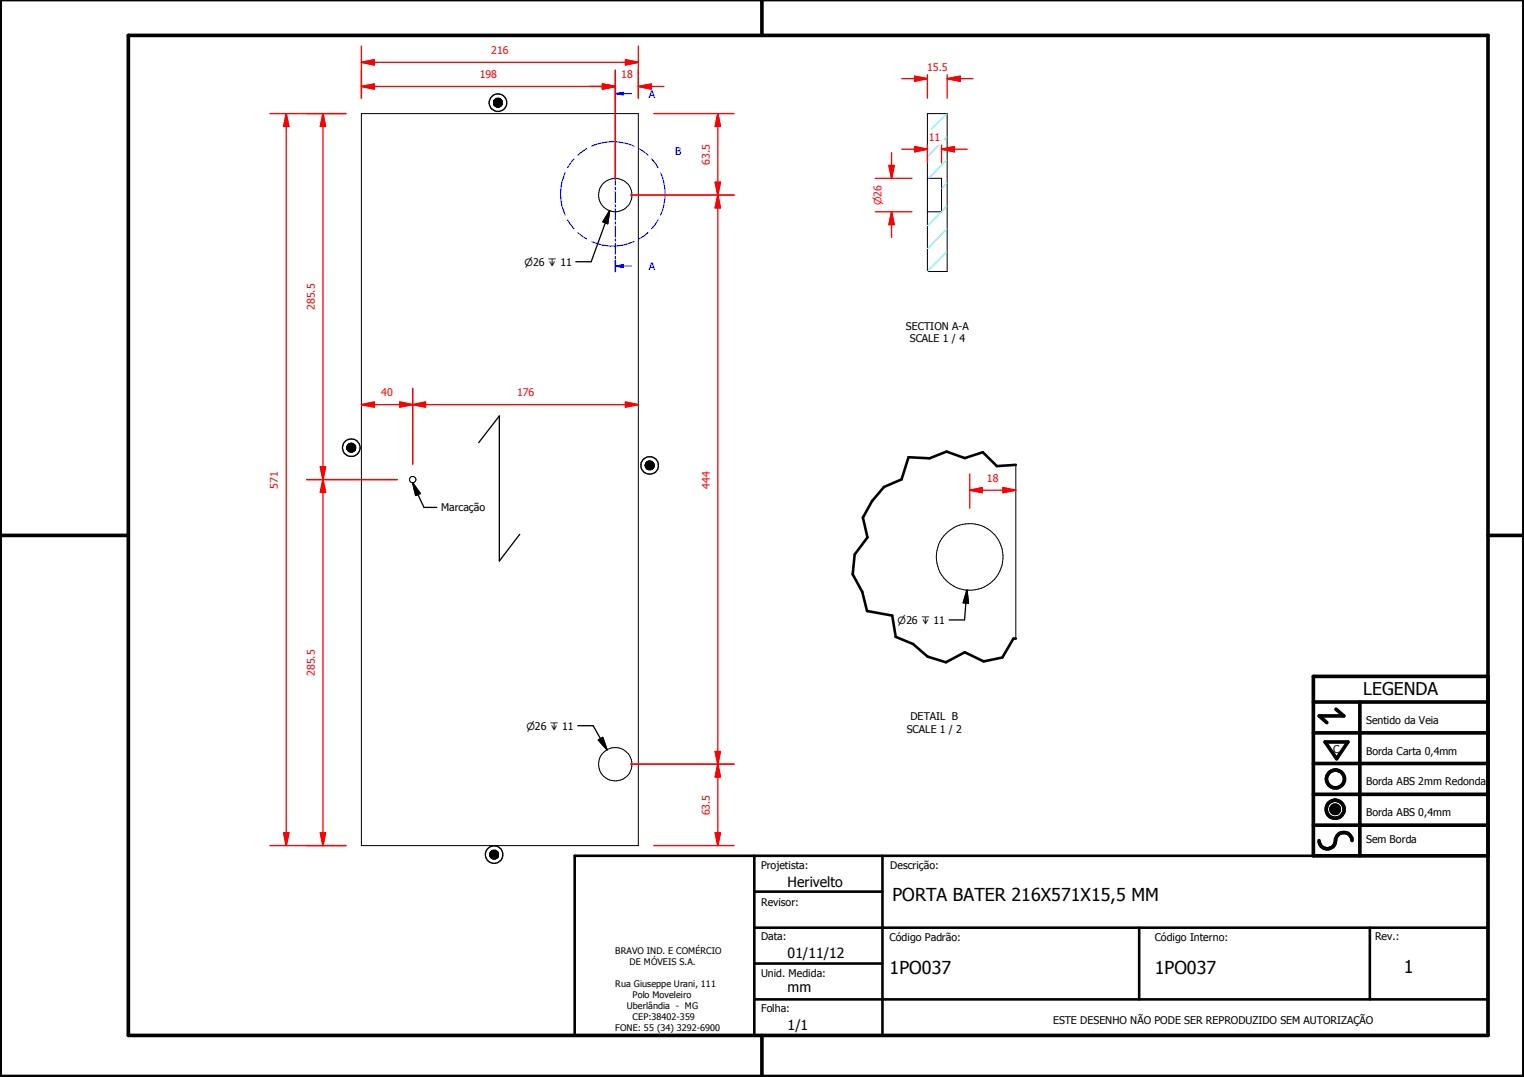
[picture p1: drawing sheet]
<svg xmlns="http://www.w3.org/2000/svg" width="297mm" height="210mm" viewBox="0 0 297 210" stroke-linecap="round" stroke-linejoin="round" font-family="sans-serif">
<g fill="none" stroke="#000" stroke-width=".19">
<path d="M96.2 19.8l.1-.1-.1 .6zM96.2 19.8v.5zM96.2 19.8v.4zM96.2 19.9v.3zM96.2 19.9v.2zM96.3 19.6v.8zM96.3 19.7v.7zM96.3 19.5l.1-.1-.1 1.1zM96.3 19.5v1zM96.3 19.5v.9zM96.4 19.4v1.2zM96.5 19.4v1.3z"/>
<path d="M96.5 19.4l-.1 1.2zM96.6 19.3v1.4zM96.6 19.3h.1l-.1 1.4zM96.7 19.3v1.5zM96.7 19.3v1.5l-.1-.1zM96.8 19.2v1.6zM96.9 19.2h.1l-.1 1.6zM96.9 19.2l-.1 1.6zM97 19.2v1.7zM97 19.2v1.7l-.1-.1zM97.1 19.2l-.1 1.7zM97.1 19.2v1.7z"/>
<path d="M97.2 19.2l-.1 1.7zM97.2 19.2v1.7zM97.2 19.2v1.6zM97.3 19.2l-.1 1.6zM97.3 19.2v1.6zM97.4 19.3l-.1 1.5zM97.4 19.3v1.5zM97.5 19.3l-.1 1.5zM97.5 19.3v1.4zM97.6 19.3l-.1 1.4zM97.6 19.3v1.4zM97.6 19.4v1.3z"/>
<path d="M97.7 19.4l-.1 1.3zM97.7 19.4v1.2zM97.7 19.5v1.1zM97.7 19.5v1zM97.8 19.6l-.1 .9zM97.8 19.6v.8zM97.8 19.7v.7zM97.9 19.8l-.1 .6zM97.9 19.8v.5zM97.9 19.9v.4zM97.9 19.9v.3zM97.9 19.9v.2z"/>
<path d="M70.4 22.1h54v142.7h-54zM180.8 34.8h2.7v6.5h-2.7M180.8 22.1h3.8v30.8h-3.8zM67.6 87v.5zM67.6 87v.4zM67.6 87.1v.3zM67.6 87.2v.2zM67.7 86.9v.7zM67.7 86.9l-.1 .6zM67.7 86.8v.9zM67.7 86.8v.8zM67.8 86.7v1.1z"/>
<path d="M67.8 86.7l-.1 1zM67.9 86.7v1.1zM67.9 86.6v1.3zM67.9 86.6v1.2zM68 86.6v1.3zM68 86.5v1.5zM68.1 86.5v1.5zM68.1 86.5l-.1 1.5zM68.2 86.4v1.7zM68.3 86.4v1.7zM68.4 86.4h.1l-.1 1.7zM68.4 86.4l-.1 1.7z"/>
<path d="M68.5 86.4v1.7h-.1zM68.5 86.4v1.7zM68.5 86.4h.2l-.2 1.7zM68.7 86.4v1.7h-.2zM68.7 86.4v1.7zM68.8 86.5l-.1 1.6zM68.8 86.5v1.5zM68.9 86.5l-.1 1.5zM68.9 86.5v1.5zM69 86.6l-.1 1.4zM69 86.6v1.3zM69.1 86.7l-.1 1.2z"/>
<path d="M69.1 86.7v1.1zM69.2 86.7l-.1 1.1zM69.2 86.7v1.1zM69.2 86.8v1zM69.2 86.8v.9zM69.3 86.9l-.1 .8zM69.3 86.9v.7zM69.3 87v.6zM69.3 87v.5zM69.3 87.1v.4zM69.3 87.1v.3zM69.3 87.2v.2z"/>
<path d="M125.8 90.6v.2zM125.8 90.5v.5zM125.8 90.5v.4zM125.8 90.6v.3zM125.9 90.3v.8zM125.9 90.3l-.1 .7zM125.9 90.2v1zM125.9 90.2v.9zM126 90.2v1.1zM126.1 90.1v1.3zM126.1 90.1l-.1 1.2zM126.1 90v1.4z"/>
<path d="M126.2 90v1.4zM126.2 90l-.1 1.4zM126.3 89.9v1.6zM126.4 89.9v1.6zM126.5 89.9v1.6zM126.5 89.9l-.1 1.6zM126.6 89.9l-.1 1.6zM126.6 89.9v1.6zM126.7 89.9l-.1 1.6zM126.7 89.9v1.6zM126.8 89.9l-.1 1.6zM126.8 89.9h.1l-.1 1.6z"/>
<path d="M126.9 89.9v1.6h-.1zM126.9 89.9v1.6zM127 89.9l-.1 1.6zM127 89.9v1.6zM127 90v1.5zM127 90v1.4zM127.1 90l-.1 1.4zM127.1 90v1.4zM127.2 90.1l-.1 1.3zM127.2 90.1v1.3zM127.3 90.2l-.1 1.2zM127.3 90.2v1.1z"/>
<path d="M127.3 90.2v1zM127.3 90.3v.9zM127.3 90.3v.8zM127.4 90.3l-.1 .8zM127.4 90.3v.8zM127.4 90.5v.6zM127.4 90.5v.5zM127.5 90.6l-.1 .4zM127.5 90.6v.3zM127.5 90.6v.2zM198 90.6v33.9M259.4 157.6l1.6 .1z"/>
<path d="M259.4 157.7l1.6 .1zM259.4 157.8l1.6 .1zM259.4 157.9h1.6v.1zM259.4 157.9l1.6 .1h-1.5zM259.4 157.6h1.6zM259.5 158h1.5zM259.5 158l1.4 .1zM259.5 157.5l1.5 .1zM259.5 158.1h1.4zM259.5 157.4l1.5 .1zM259.5 158.1l1.4 .1zM259.5 157.3l1.4 .1z"/>
<path d="M259.6 158.2h1.3zM259.6 158.2h1.2zM259.6 157.2l1.3 .1zM259.6 158.2l1.2 .1zM259.6 157.2h1.3zM259.7 158.3h1.1zM259.7 158.3l1 .1zM259.7 157.1l1.1 .1zM259.7 157.1h1.1zM259.8 158.4h.9zM259.8 158.4h.8zM259.8 157.1h1z"/>
<path d="M259.8 157.1h.9zM259.8 158.4l.8 .1zM259.8 157l.9 .1zM259.8 157h.8zM259.9 158.5h.7zM259.9 158.5h.6zM259.9 157h.7zM260 158.5h.5zM260 158.5h.4zM260 157h.6zM260.1 158.5h.3zM260.1 158.5h.2z"/>
<path d="M260.1 156.9l.4 .1zM260.1 156.9h.3zM260.1 156.9h.2zM95.5 166.4v.4zM95.5 166.4v.3zM95.5 166.5v.2zM95.5 166.3v.5zM95.5 166.2v.7zM95.6 166.1v.9zM95.6 166.1l-.1 .8zM95.7 166v1.1zM95.7 166l-.1 1z"/>
<path d="M95.8 165.9v1.3zM95.8 165.9v1.4zM95.9 165.8v1.5zM96 165.8l.1-.1-.1 1.6zM96 165.8l-.1 1.5zM96.1 165.7v1.7zM96.2 165.7v1.7zM96.2 165.7l-.1 1.7zM96.3 165.7l-.1 1.7zM96.3 165.7v1.7zM96.4 165.7l-.1 1.7zM96.4 165.7v1.7z"/>
<path d="M96.5 165.7l-.1 1.7zM96.5 165.7v1.7zM96.6 165.7l-.1 1.7zM96.6 165.7v1.7zM96.6 165.8v1.6zM96.6 165.8v1.5zM96.7 165.8l-.1 1.5zM96.7 165.8v1.5zM96.8 165.9l-.1 1.4zM96.8 165.9v1.4zM96.9 165.9l-.1 1.4zM96.9 165.9v1.3z"/>
<path d="M96.9 166v1.2zM96.9 166v1.1zM97 166.1l-.1 1zM97 166.1v.9zM97.1 166.1l-.1 .9zM97.1 166.1v.9zM97.1 166.2v.8zM97.1 166.2v.7zM97.1 166.3v.6zM97.1 166.3v.5zM97.1 166.4v.4zM97.2 166.5l-.1 .3z"/>
<path d="M97.2 166.5v.2z"/>
<circle cx="119.9" cy="38" r="3.3"/>
<circle cx="80.4" cy="93.5" r=".63"/>
<circle cx="189" cy="108.6" r="6.5"/>
<circle cx="119.9" cy="148.9" r="3.3"/>
</g>
<path d="M198 90.6l-3.7 .2-2.7-2.7-3.6 1.2-3.5-1.3-3.3 1.3-4.1-.2-1.4 4.3-3.4 1.5-2.3 2.8-1.8 3.2 .9 3.8-2.5 3.4-.4 3.8 1.9 3.5 .9 3.7 4.9 .9 .7 4.1 3.4 1.4 2.8 2.5 3.6 1.1 3.6-2 3.7 1.8 3.7-.8 2.1-3.6h.5M112 166.8h178v35h-178zM147 173.8h25M147 166.8v35M172 166.8v35M147 194.8h143M147 180.8h143M147 187.8h25M222 180.8v14M267 180.8v14" fill="none" stroke="#000" stroke-width=".51"/>
<g fill="#000">
<path d="M97 19.2v1.7zM97.1 19.2l-.1 1.7zM97.1 19.2v1.7zM97.2 19.2l-.1 1.7zM97.2 19.2v1.7zM97.2 19.2v1.6zM97.3 19.2l-.1 1.6zM97.3 19.2v1.6zM97.4 19.3l-.1 1.5zM97.4 19.3v1.5zM97.5 19.3l-.1 1.5zM97.5 19.3v1.4z"/>
<path d="M97.6 19.3l-.1 1.4zM97.6 19.3v1.4zM97.6 19.4v1.3zM97.7 19.4l-.1 1.3zM97.7 19.4v1.2zM97.7 19.5v1.1zM97.7 19.5v1zM97.8 19.6l-.1 .9zM97.8 19.6v.8zM97.8 19.7v.7zM97.9 19.8l-.1 .6zM97.9 19.8v.5z"/>
<path d="M97.9 19.9v.4zM97.9 19.9v.3zM97.9 19.9v.2zM96.2 19.8l.1-.1-.1 .6zM96.2 19.8v.5zM96.2 19.8v.4zM96.2 19.9v.3zM96.2 19.9v.2zM96.3 19.5v.9zM96.3 19.6v.8zM96.3 19.7v.7zM96.3 19.5l.1-.1-.1 1.1z"/>
<path d="M96.3 19.5v1zM96.5 19.4l-.1 1.2zM96.4 19.4v1.2zM96.5 19.4v1.3zM96.6 19.3v1.4zM96.6 19.3h.1l-.1 1.4zM96.7 19.3v1.5zM96.7 19.3v1.5l-.1-.1zM96.9 19.2l-.1 1.6zM96.8 19.2v1.6zM96.9 19.2h.1l-.1 1.6zM97 19.2v1.7l-.1-.1z"/>
<path d="M67.7 86.9l-.1 .6zM67.6 87v.5zM67.6 87v.4zM67.6 87.1v.3zM67.6 87.2v.2zM67.7 86.8v.8zM67.7 86.9v.7zM67.8 86.7l-.1 1zM67.7 86.8v.9zM67.8 86.7v1.1zM67.9 86.6v1.2zM67.9 86.7v1.1z"/>
<path d="M67.9 86.6v1.3zM68 86.6v1.3zM68 86.5v1.5zM68.1 86.5v1.5zM68.1 86.5l-.1 1.5zM68.2 86.4v1.7zM68.3 86.4v1.7zM68.4 86.4h.1l-.1 1.7zM68.4 86.4l-.1 1.7zM68.5 86.4v1.7h-.1zM68.5 86.4v1.7zM68.5 86.4h.2l-.2 1.7z"/>
<path d="M68.7 86.4v1.7h-.2zM68.7 86.4v1.7zM68.8 86.5l-.1 1.6zM68.8 86.5v1.5zM68.9 86.5l-.1 1.5zM68.9 86.5v1.5zM69 86.6l-.1 1.4zM69 86.6v1.3zM69.1 86.7l-.1 1.2zM69.1 86.7v1.1zM69.2 86.7l-.1 1.1zM69.2 86.7v1.1z"/>
<path d="M69.2 86.8v1zM69.2 86.8v.9zM69.3 86.9l-.1 .8zM69.3 86.9v.7zM69.3 87v.6zM69.3 87v.5zM69.3 87.1v.4zM69.3 87.1v.3zM69.3 87.2v.2zM125.8 90.6v.2zM125.9 90.3l-.1 .7zM125.8 90.5v.5z"/>
<path d="M125.8 90.5v.4zM125.8 90.6v.3zM125.9 90.3v.8zM125.9 90.2v.9zM125.9 90.2v1zM126.1 90.1l-.1 1.2zM126 90.2v1.1zM126.1 90.1v1.3zM126.2 90l-.1 1.4zM126.1 90v1.4zM126.2 90v1.4zM126.3 89.9v1.6z"/>
<path d="M126.4 89.9v1.6zM126.5 89.9v1.6zM126.5 89.9l-.1 1.6zM126.6 89.9l-.1 1.6zM126.6 89.9v1.6zM126.7 89.9l-.1 1.6zM126.7 89.9v1.6zM126.8 89.9l-.1 1.6zM126.8 89.9h.1l-.1 1.6zM126.9 89.9v1.6h-.1zM126.9 89.9v1.6zM127 89.9l-.1 1.6z"/>
<path d="M127 89.9v1.6zM127 90v1.5zM127 90v1.4zM127.1 90l-.1 1.4zM127.1 90v1.4zM127.2 90.1l-.1 1.3zM127.2 90.1v1.3zM127.3 90.2l-.1 1.2zM127.3 90.2v1.1zM127.3 90.2v1zM127.3 90.3v.9zM127.3 90.3v.8z"/>
<path d="M127.4 90.3l-.1 .8zM127.4 90.3v.8zM127.4 90.5v.6zM127.4 90.5v.5zM127.5 90.6l-.1 .4zM127.5 90.6v.3zM127.5 90.6v.2zM259.4 157.6h1.6zM259.5 157.5l1.5 .1zM259.5 157.4l1.5 .1zM259.5 157.3l1.4 .1zM259.6 157.2l1.3 .1z"/>
<path d="M259.6 157.2h1.3zM259.7 157.1l1.1 .1zM259.7 157.1h1.1zM259.8 157.1h1zM259.8 157.1h.9zM259.8 157l.9 .1zM259.8 157h.8zM259.9 157h.7zM260 157h.6zM260.1 156.9l.4 .1zM260.1 156.9h.3zM260.1 156.9h.2z"/>
<path d="M260.1 158.5h.2zM260 158.5h.4zM260.1 158.5h.3zM259.9 158.5h.6zM260 158.5h.5zM259.8 158.4l.8 .1zM259.9 158.5h.7zM259.8 158.4h.8zM259.7 158.3l1 .1zM259.8 158.4h.9zM259.6 158.2l1.2 .1zM259.7 158.3h1.1z"/>
<path d="M259.6 158.2h1.2zM259.5 158.1l1.4 .1zM259.6 158.2h1.3zM259.5 158l1.4 .1zM259.5 158.1h1.4zM259.4 157.9l1.6 .1h-1.5zM259.5 158h1.5zM259.4 157.6l1.6 .1zM259.4 157.7l1.6 .1zM259.4 157.8l1.6 .1zM259.4 157.9h1.6v.1zM95.5 166.3v.5z"/>
<path d="M95.5 166.4v.4zM95.5 166.4v.3zM95.5 166.5v.2zM95.6 166.1l-.1 .8zM95.5 166.2v.7zM95.6 166.1v.9zM95.7 166l-.1 1zM95.7 166v1.1zM95.8 165.9v1.3zM95.8 165.9v1.4zM95.9 165.8v1.5zM96 165.8l.1-.1-.1 1.6z"/>
<path d="M96 165.8l-.1 1.5zM96.1 165.7v1.7zM96.2 165.7v1.7zM96.2 165.7l-.1 1.7zM96.3 165.7l-.1 1.7zM96.3 165.7v1.7zM96.4 165.7l-.1 1.7zM96.4 165.7v1.7zM96.5 165.7l-.1 1.7zM96.5 165.7v1.7zM96.6 165.7l-.1 1.7zM96.6 165.7v1.7z"/>
<path d="M96.6 165.8v1.6zM96.6 165.8v1.5zM96.7 165.8l-.1 1.5zM96.7 165.8v1.5zM96.8 165.9l-.1 1.4zM96.8 165.9v1.4zM96.9 165.9l-.1 1.4zM96.9 165.9v1.3zM96.9 166v1.2zM96.9 166v1.1zM97 166.1l-.1 1zM97 166.1v.9z"/>
<path d="M97.1 166.1l-.1 .9zM97.1 166.1v.9zM97.1 166.2v.8zM97.1 166.2v.7zM97.1 166.3v.6zM97.1 166.3v.5zM97.1 166.4v.4zM97.2 166.5l-.1 .3zM97.2 166.5v.2z"/>
</g>
<g fill="none" stroke="#000" stroke-width=".71">
<path d="M148.5 0v6.9M297 -.1v209.9h-297v-209.9M25 6.9h265v194.9h-265zM0 104.4h25M290 104.4h7M256 136.8h34M260.4 138.2l1.5 1.3h-4.8l1.5 1.3M265 136.8v30M290 131.8h-34v35h34M256 154.8h34M256 148.8h34M256 142.8h34"/>
<path d="M258.3 144.6h4.4l-2.2 3.3zM256 160.8h34M257.1 163.8a1.62 1.62 0 0 0 1.8 1.6 1.62 1.62 0 0 0 1.4-1.9 1.63 1.63 0 0 1 1.7-1.2 1.63 1.63 0 0 1 1.5 1.5M148.5 201.8v8"/>
<circle cx="260.2" cy="157.7" r="1.76"/>
<circle cx="260.2" cy="157.7" r=".82"/>
<circle cx="260.3" cy="151.8" r="1.76"/>
</g>
<g fill="none" stroke="#00f" stroke-width=".19">
<path d="M119.9 17.1v2.2M119.9 19.7v.5M119.9 18.2h1.6M119.9 20.5v2.2M119.9 23.1v.4M119.9 23.9v2.1M119.9 26.4v.5M119.9 27.3v2.1M119.9 29.8v.4M119.9 30.6v2.2M119.9 33.1v.5M119.9 34v2.1"/>
<path d="M119.9 36.5v.5M119.9 37.3v2.2M119.9 39.9v.4M119.9 40.7v2.1M119.9 43.2v.5M119.9 44.1v2.1M119.9 46.6v.4M119.9 47.4v2.2M119.9 50v.4M119.9 50.8v2.1"/>
</g>
<path d="M119.9 17.1v2.2M119.9 50.8v2.1" fill="none" stroke="#00f" stroke-width=".3"/>
<path d="M119.9 18.2l1.6-.2v.5z" fill="#00f"/>
<path d="M119.9 18.2l1.6-.2v.5zM121.5 18.2h1.6M119.9 51.9h1.6" fill="none" stroke="#00f" stroke-width=".19"/>
<path d="M119.9 51.9l1.6-.3v.5z" fill="#00f"/>
<g fill="none" stroke="#00f" stroke-width=".19">
<path d="M110.1 33.7a10 10 0 0 0 0 8.2M111.9 31l-1.2 1.7M114.3 29l-1.7 1.2M115.3 28.5a10 10 0 0 1 8.3 0M124.5 29l1.8 1.2M127 31l1.3 1.7M128.7 33.7a9.7 9.7 0 0 1 0 8.2M110.7 42.8l1.2 1.8M112.6 45.3l1.7 1.3M115.3 47.1a10 10 0 0 0 8.3 0M119.9 51.9l1.6-.3v.5zM121.5 51.9h1.6"/>
<path d="M126.3 45.3l-1.8 1.3M128.3 42.8l-.5 .8-.8 1"/>
</g>
<path d="M183 28.3l-2.2 2.2M184.6 35.6l-1.1 1.1M184.6 31.1l-3.6 3.7M184.6 26.6l-.5 .6M184.6 22.1l-3 3M183.5 41.3l-2.7 2.7M184.6 49.1l-3.8 3.8M184.6 44.6l-3.8 3.9M184.6 40.1l-1.1 1.1" fill="none" stroke="#0ff" stroke-width=".19"/>
<path d="M70.4 12.1h2.5" fill="none" stroke="#f00" stroke-width=".25"/>
<path d="M70.4 12.1l2.5-.5v1.1z" fill="#f00"/>
<path d="M70.4 12.1l2.5-.5v1.1zM121.9 12.1h2.5" fill="none" stroke="#f00" stroke-width=".25"/>
<path d="M121.9 11.6l2.5 .5-2.5 .6z" fill="#f00"/>
<path d="M70.4 9v10.1M72.9 12.1h49M121.9 11.6l2.5 .5-2.5 .6zM124.4 9v10.1M55.8 162.3v2.5" fill="none" stroke="#f00" stroke-width=".25"/>
<path d="M55.3 162.3h1l-.5 2.5z" fill="#f00"/>
<path d="M55.8 22.1v2.5M55.3 162.3h1l-.5 2.5z" fill="none" stroke="#f00" stroke-width=".25"/>
<path d="M55.8 22.1l.5 2.5h-1z" fill="#f00"/>
<path d="M52.6 22.1h14.8M55.8 22.1l.5 2.5h-1zM55.8 24.6v137.7M52.6 164.8h14.8M62.9 162.3v2.5" fill="none" stroke="#f00" stroke-width=".25"/>
<path d="M62.4 162.3h1.1l-.6 2.5z" fill="#f00"/>
<path d="M62.9 93.5v2.5M62.4 162.3h1.1l-.6 2.5z" fill="none" stroke="#f00" stroke-width=".25"/>
<path d="M62.9 93.5l.6 2.5h-1.1z" fill="#f00"/>
<path d="M59.8 93.5h17.6M62.9 93.5l.6 2.5h-1.1zM62.9 91v2.5M62.9 96v66.3M59.8 164.8h7.6" fill="none" stroke="#f00" stroke-width=".25"/>
<path d="M62.4 91h1.1l-.6 2.5z" fill="#f00"/>
<path d="M62.9 22.1v2.5M62.4 91h1.1l-.6 2.5z" fill="none" stroke="#f00" stroke-width=".25"/>
<path d="M62.9 22.1l.6 2.5h-1.1z" fill="#f00"/>
<path d="M70.4 16.8h2.5M59.8 22.1h7.6M62.9 22.1l.6 2.5h-1.1zM62.9 24.6v66.4M59.8 93.5h17.6" fill="none" stroke="#f00" stroke-width=".25"/>
<path d="M70.4 16.8l2.5-.4v1z" fill="#f00"/>
<path d="M70.4 16.8l2.5-.4v1zM117.4 16.8h2.5" fill="none" stroke="#f00" stroke-width=".25"/>
<path d="M117.4 16.4l2.5 .4-2.5 .6z" fill="#f00"/>
<path d="M70.4 13.7v5.4M72.9 16.8h47M117.4 16.4l2.5 .4-2.5 .6zM119.9 13.7v21.3" fill="none" stroke="#f00" stroke-width=".25"/>
<path d="M117.4 16.4l2.5 .4-2.5 .6z" fill="#f00"/>
<path d="M117.4 16.4l2.5 .4-2.5 .6zM124.4 16.8h2.5" fill="none" stroke="#f00" stroke-width=".25"/>
<path d="M124.4 16.8l2.5-.4v1z" fill="#f00"/>
<path d="M114.9 16.8h2.5M119.9 13.7v21.3M124.4 16.8l2.5-.4v1zM124.4 13.7v5.4M126.9 16.8h2.5M139.9 162.3v2.5" fill="none" stroke="#f00" stroke-width=".25"/>
<path d="M139.4 162.3h1l-.5 2.5z" fill="#f00"/>
<path d="M139.9 148.9v2.5M139.4 162.3h1l-.5 2.5z" fill="none" stroke="#f00" stroke-width=".25"/>
<path d="M139.9 148.9l.5 2.5h-1z" fill="#f00"/>
<path d="M122.9 148.9h20.2M139.9 148.9l.5 2.5h-1zM139.9 146.5v2.4M139.9 151.4v10.9M127.4 164.8h15.7" fill="none" stroke="#f00" stroke-width=".25"/>
<path d="M139.4 146.5h1l-.5 2.4z" fill="#f00"/>
<path d="M139.9 38v2.5M139.4 146.5h1l-.5 2.4z" fill="none" stroke="#f00" stroke-width=".25"/>
<path d="M139.9 38l.5 2.5h-1z" fill="#f00"/>
<path d="M122.9 38h20.2M139.9 38l.5 2.5h-1zM139.9 35.5v2.5M139.9 40.5v106M122.9 148.9h20.2" fill="none" stroke="#f00" stroke-width=".25"/>
<path d="M139.4 35.5h1l-.5 2.5z" fill="#f00"/>
<path d="M139.4 35.5h1l-.5 2.5zM139.9 22.1v2.5" fill="none" stroke="#f00" stroke-width=".25"/>
<path d="M139.9 22.1l.5 2.5h-1z" fill="#f00"/>
<path d="M122.9 38h20.2M127.4 22.1h15.7M139.9 22.1l.5 2.5h-1zM139.9 24.6v10.9M70.4 78.9h2.5" fill="none" stroke="#f00" stroke-width=".25"/>
<path d="M93.3 86.3l4-5.2v28.2l4-5.2" fill="none" stroke="#000" stroke-width=".25"/>
<path d="M70.4 78.9l2.5-.5v.9z" fill="#f00"/>
<path d="M70.4 78.9l2.5-.5v.9zM77.9 78.9h2.5" fill="none" stroke="#f00" stroke-width=".25"/>
<path d="M77.9 78.4l2.5 .5-2.5 .4z" fill="#f00"/>
<path d="M72.9 78.9h5M77.9 78.4l2.5 .5-2.5 .4zM80.4 78.9h2.5M80.4 75.7v14.8" fill="none" stroke="#f00" stroke-width=".25"/>
<path d="M80.4 78.9l2.5-.5v.9z" fill="#f00"/>
<path d="M80.4 78.9l2.5-.5v.9zM121.9 78.9h2.5" fill="none" stroke="#f00" stroke-width=".25"/>
<path d="M121.9 78.4l2.5 .5-2.5 .4z" fill="#f00"/>
<path d="M184.6 15.3h2.6M80.4 75.7v14.8M82.9 78.9h39M121.9 78.4l2.5 .5-2.5 .4z" fill="none" stroke="#f00" stroke-width=".25"/>
<g fill="none" stroke="#000" stroke-width=".25">
<circle cx="97" cy="20" r=".86"/>
<circle cx="97.1" cy="20" r="1.72"/>
<circle cx="68.5" cy="87.3" r="1.71"/>
<circle cx="68.5" cy="87.3" r=".85"/>
<circle cx="126.6" cy="90.7" r=".84"/>
<circle cx="126.6" cy="90.7" r="1.72"/>
<circle cx="96.3" cy="166.6" r=".85"/>
<circle cx="96.3" cy="166.6" r="1.71"/>
</g>
<path d="M184.6 15.3l2.6-.4v.9z" fill="#f00"/>
<path d="M178.3 15.3h2.5M184.6 15.3l2.6-.4v.9z" fill="none" stroke="#f00" stroke-width=".25"/>
<path d="M178.3 14.9l2.5 .4-2.5 .5z" fill="#f00"/>
<path d="M175.8 15.3h2.5M178.3 14.9l2.5 .4-2.5 .5zM180.8 14.6v4.5M184.6 14.6v4.5M187.2 15.3h2.4M178.3 29.1h2.5" fill="none" stroke="#f00" stroke-width=".25"/>
<path d="M178.3 28.6l2.5 .5-2.5 .5z" fill="#f00"/>
<path d="M178.3 28.6l2.5 .5-2.5 .5zM183.5 29.1h2.5" fill="none" stroke="#f00" stroke-width=".25"/>
<path d="M183.5 29.1l2.5-.5v1z" fill="#f00"/>
<path d="M173.8 32.3v2.5M175.8 29.1h2.5M180.8 28.3v3.4M183.5 29.1l2.5-.5v1zM183.5 28.3v3.4M186 29.1h2.5" fill="none" stroke="#f00" stroke-width=".25"/>
<path d="M173.3 32.3h1l-.5 2.5z" fill="#f00"/>
<path d="M173.3 32.3h1l-.5 2.5zM173.8 41.3v2.5" fill="none" stroke="#f00" stroke-width=".25"/>
<path d="M173.8 41.3l.5 2.5h-1z" fill="#f00"/>
<path d="M170.6 34.8h7.2M173.8 29.8v2.5M170.6 41.3h7.2M173.8 41.3l.5 2.5h-1zM173.8 43.8v2.5M195.5 95.5h2.5" fill="none" stroke="#f00" stroke-width=".25"/>
<path d="M195.5 95l2.5 .5-2.5 .5z" fill="#f00"/>
<path d="M189 95.5h2.5M195.5 95l2.5 .5-2.5 .5z" fill="none" stroke="#f00" stroke-width=".25"/>
<path d="M189 95.5l2.5-.5v1z" fill="#f00"/>
<path d="M189 95.5l2.5-.5v1zM189 92.4v6.7M191.5 95.5h4" fill="none" stroke="#f00" stroke-width=".25"/>
<path d="M118.8 41.1l-.4 2.5-.9-.4zM118.8 41.1l-3.6 9.9h-3M80.4 94.1l1.5 2.1-.9 .4zM80.4 94.1l2.2 4.8h2.5M188.5 115l.3 2.6-1.1-.1zM188.5 115l-.5 5.8h-3M112.6 141.4h3l2.7 4.7M116.6 144.2l.9-.5 .8 2.4z" fill="none" stroke="#000" stroke-width=".25"/>
<path d="M118.8 41.1l-.4 2.5-.9-.4zM80.4 94.1l1.5 2.1-.9 .4zM188.5 115l.3 2.6-1.1-.1zM116.6 144.2l.9-.5 .8 2.4z" fill="#000"/>
<g font-size="3.5">
<text x="173.9" y="175.7">PORTA BATER 216X571X15,5 MM</text>
<text x="173.4" y="189.7">1PO037</text>
<text x="225.1" y="189.7">1PO037</text>
<text x="273.6" y="189.7">1</text>
</g>
<text font-size="3.4" x="265.7" y="135.4">LEGENDA</text>
<g font-size="2.7">
<text x="153.5" y="172.8">Herivelto</text>
<text x="153.5" y="186.6">01/11/12</text>
<text x="153.5" y="193.4">mm</text>
<text x="153.5" y="200.8">1/1</text>
</g>
<g font-size="2.1" fill="#f00">
<text x="95.8" y="10.5">216</text>
<text x="93.5" y="15.3">198</text>
<text x="121.1" y="15.3">18</text>
<text x="180.7" y="13.8">15.5</text>
<text x="181" y="27.5">11</text>
<text x="138.3" y="32.1" transform="rotate(-90 138.3 32.1)">63.5</text>
<text x="61.3" y="60.4" transform="rotate(-90 61.3 60.4)">285.5</text>
<text x="74.3" y="77.3">40</text>
<text x="100.8" y="77.3">176</text>
<text x="54.2" y="95.2" transform="rotate(-90 54.2 95.2)">571</text>
<text x="138.3" y="95.2" transform="rotate(-90 138.3 95.2)">444</text>
<text x="192.4" y="93.9">18</text>
<text x="61.3" y="131.7" transform="rotate(-90 61.3 131.7)">285.5</text>
<text x="138.3" y="158.9" transform="rotate(-90 138.3 158.9)">63.5</text>
</g>
<g font-size="2.1" fill="#00f">
<text x="126.4" y="19">A</text>
<text x="131.6" y="30.3">B</text>
<text x="126.4" y="52.7">A</text>
</g>
<g font-size="2.1">
<text x="176.6" y="64.3">SECTION A-A</text>
<text x="177.3" y="66.7">SCALE 1 / 4</text>
<text x="86" y="99.5">Marcação</text>
<text x="176.7" y="142.8">SCALE 1 / 2</text>
<text x="177.5" y="140.4">DETAIL B</text>
<text x="266.3" y="141.1">Sentido da Veia</text>
<text x="259.8" y="146.7">C</text>
<text x="266.3" y="147.2">Borda Carta 0,4mm</text>
<text x="266.3" y="153.1">Borda ABS 2mm Redonda</text>
<text x="266.3" y="159">Borda ABS 0,4mm</text>
<text x="266.3" y="164.4">Sem Borda</text>
<text x="148.4" y="169.3">Projetista:</text>
<text x="173.5" y="169.5">Descrição:</text>
<text x="148.4" y="176.6">Revisor:</text>
<text x="148.4" y="183.2">Data:</text>
<text x="173.4" y="183.3">Código Padrão:</text>
<text x="225.1" y="183.3">Código Interno:</text>
<text x="268" y="183.2">Rev.:</text>
<text x="148.4" y="190.5">Unid. Medida:</text>
<text x="148.4" y="197.2">Folha:</text>
<text x="205.3" y="199.5">ESTE DESENHO NÃO PODE SER REPRODUZIDO SEM AUTORIZAÇÃO</text>
</g>
<text font-size="1.9" fill="#f00" x="171.8" y="40" transform="rotate(-90 171.8 40)">⌀26</text>
<g font-size="1.9">
<text x="102.2" y="51.8">⌀26 ↧ 11</text>
<text x="175" y="121.6">⌀26 ↧ 11</text>
<text x="102.6" y="142.2">⌀26 ↧ 11</text>
</g>
<g font-size="1.8">
<text x="119.9" y="186">BRAVO IND. E COMÉRCIO</text>
<text x="122.7" y="188.1">DE MÓVEIS S.A.</text>
<text x="119.9" y="192.4">Rua Giuseppe Urani, 111</text>
<text x="122.2" y="196.7">Uberlândia - MG</text>
<text x="123.3" y="194.6">Polo Moveleiro</text>
<text x="119.9" y="201">FONE: 55 (34) 3292-6900</text>
<text x="123.3" y="198.8">CEP:38402-359</text>
</g>
</svg>
